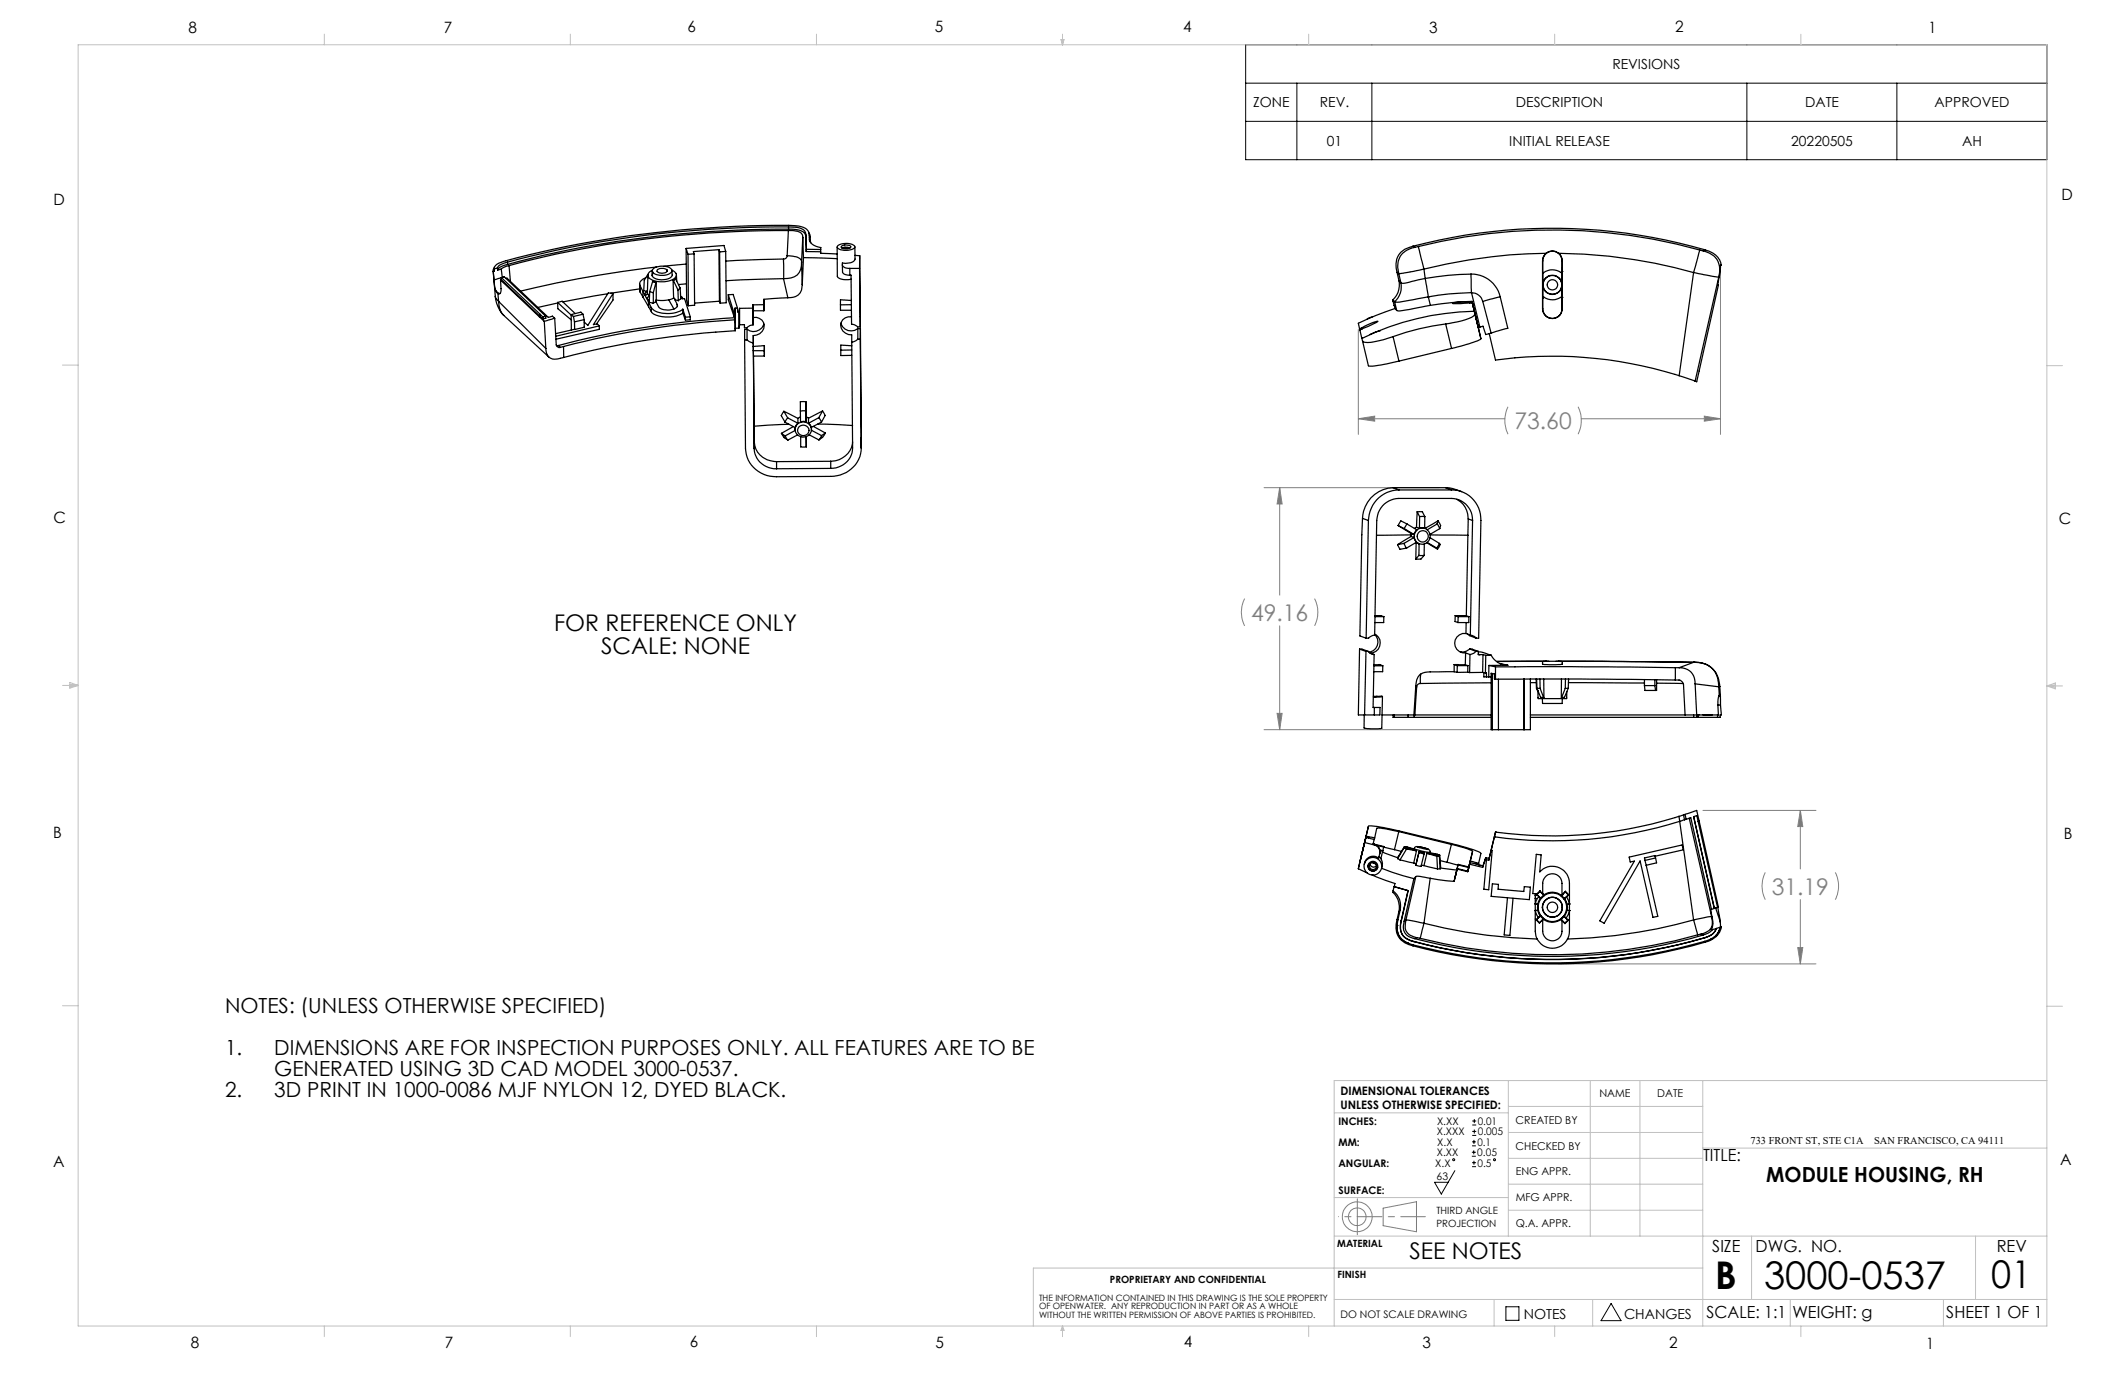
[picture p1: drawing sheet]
<svg xmlns="http://www.w3.org/2000/svg" width="432mm" height="279mm" viewBox="0 0 432 279" stroke-linecap="round" stroke-linejoin="round" font-family="sans-serif">
<g fill="none" stroke="#000" stroke-width=".2">
<path d="M253.1 9.1h162.8v23.4h-162.8zM253.1 16.9h162.8M263.5 16.9v15.6M278.8 16.9v15.6M355 16.9v15.6M385.4 16.9v15.6M253.1 24.7h162.8M295.6 237.9l-2.7 4.7-1.4-2.4h2.8M299.1 234.9h.8M299.1 234.1h.8M299.1 232.8h.8M299.1 232h.8"/>
<path d="M299.1 237.1h.8M299.1 236.3h.8M299.2 228.6h.8M299.2 227.8h.8M299.2 230.7h.8M299.2 229.9h.8M299.5 233.8v.8M299.5 231.6v.8M299.5 235.9v.8M299.6 227.4v.8M299.6 229.5v.8M306 265.5h2.6v2.8h-2.6z"/>
<path d="M327.4 264.9l2 3.5h-4.1z"/>
<circle cx="295.4" cy="235.7" r=".2"/>
<circle cx="303.7" cy="235.7" r=".2"/>
</g>
<g fill="none" stroke="#808080" stroke-width=".2">
<path d="M349.6 55.1v33.2M276 67v21.3M256.9 99.1h35.6M260 99.1v21.8M260 99.1l.5 3.3h-1zM276 85.1h29.8M276 85.1l3.3-.5v1zM306.4 82.7a6.4 6.4 0 0 0 0 5.5M320.7 82.7a6.4 6.4 0 0 1 0 5.5M321.3 85.1h28.3M346.3 84.6l3.3 .5-3.3 .5zM252.9 121.6a6.1 6.1 0 0 0 0 5.6"/>
<path d="M260 127.2v21.1M267.1 121.6a6.1 6.1 0 0 1 0 5.6M256.9 148.3h46.2M259.5 145h1l-.5 3.3zM346 164.7h23M358.7 177.3a6.1 6.1 0 0 0 0 5.5M365.8 164.7v11.9M365.8 164.7l.5 3.3h-1zM372.9 177.3a6.1 6.1 0 0 1 0 5.5M316.7 195.9h52.3M365.3 192.5h1l-.5 3.4zM365.8 182.8v13.1"/>
<path d="M281.1 245.5l6.7-1.3v6.1l-6.7-1.2z"/>
<circle cx="275.8" cy="247.3" r="1.8"/>
<circle cx="275.8" cy="247.3" r="3"/>
</g>
<path d="M275.8 247.2h13.8" fill="none" stroke="#808080" stroke-width=".2" stroke-dasharray="15.2 1.3 1.3 1.3" stroke-dashoffset="10.2"/>
<path d="M275.8 247.2v-3.6M275.8 247.2v3.7" fill="none" stroke="#808080" stroke-width=".2" stroke-dasharray="15.2 1.3 1.3 1.3"/>
<path d="M275.8 247.2h-3.8" fill="none" stroke="#808080" stroke-width=".2" stroke-dasharray="15.2 1.3 1.3 1.3" stroke-dashoffset="15.2"/>
<g fill="none" stroke="#c0c0c0" stroke-width=".2">
<path d="M15.9 9.1h400v260.4h-400zM65.9 6.9v2.2M115.9 6.9v2.2M165.9 6.9v2.2M215.6 8h.6l-.3 1.1zM215.7 8l.2 1.1M215.9 6.9v2.2M216 8l-.1 1.1M265.9 6.9v2.2M315.9 6.9v2.2M365.9 6.9v2.2M12.7 74.2h3.2"/>
<path d="M415.9 74.3h3.2M12.7 139.3h3.2M14.2 139.1l1.7 .2M14.2 138.7l1.7 .6-1.7 .5zM15.9 139.3l-1.7 .3M415.9 139.4h3.2M415.9 139.4l1.8-.6v1.2zM415.9 139.4l1.8 .3M417.7 139.2l-1.8 .2M12.7 204.4h3.2M306.5 219.6v31.6M323.1 219.6v31.6"/>
<path d="M333.2 219.6v31.6M346 219.6v49.9M415.9 204.5h3.2M415.9 219.6h-144.8v49.9M271.1 226.1h35.4M306.5 235.4h39.5M306.5 230.1h39.5M306.5 224.8h39.5M346 233.3h69.9M271.1 251.2h144.8M271.1 243.3h35.4M306.5 245.9h39.5"/>
<path d="M306.5 240.6h39.5M346 257.7h-136v11.8M355.9 251.2v12.9M401.4 251.2v12.9M65.9 269.5v2.1M115.9 269.5v2.1M165.9 269.5v2.1M215.9 269.5v2.1M215.9 269.5l.3 .8h-.6zM265.9 269.5v2.1M271.1 264.1h144.8M303.6 264.1v5.4"/>
<path d="M315.9 269.5v2.1M323.6 264.1v5.4M363.8 264.1v5.4M365.9 269.5v2.1M394.9 264.1v5.4"/>
</g>
<path d="M259.5 145h1l-.5 3.3zM260 99.1l.5 3.3h-1zM276 85.1l3.3-.5v1zM346.3 84.6l3.3 .5-3.3 .5zM365.8 164.7l.5 3.3h-1zM365.3 192.5h1l-.5 3.4z" fill="#808080"/>
<g fill="none" stroke="#000" stroke-width=".25">
<path d="M100.2 55.1l.2 1.7M100.2 55.1l.2 1.8M100.4 56.8l.2 3.5 .7 .9M100.4 56.9l.2 1.9M100.4 54.6v.5M100.4 54.5l-.2 .6M100.4 55.1h-.2M100.6 58.8l.6 .9M100.6 58.8l.4 .6 .6 .3M101.1 54.4l-.7 .2M101.1 54.4v.5M101.2 59.7l.1 1.5"/>
<path d="M101.7 56.9l.1 2.2-.2 .6h-.4M101.7 56.9l7.9 7.5M101.8 54.7l-.7 .2M101.8 54.7l.3 1.7M101.9 56.4l.5-.2 8.5 8M101.9 56.4l-1.5 .5M101.9 56.4l7.9 7.5M101.9 56.9l7.9 7.4M101.9 56.4v.5M101.9 56.9h-.2M102.8 56.6l.2-.1 8.4 8 .9-.3 .4 .5M103.1 53.3l-1.5 .5-.5 .6"/>
<path d="M103.1 53.3l.1 .4M103.2 53.7l-1 .3a1.54 1.54 0 0 0-1.1 .9M103.4 54l-.9 .3-.7 .4M103.4 54l.3 3.2M123.5 59.7l-9.1 1.6M124.6 59.7v1.3l-3.4 4.8M124.6 59.7l-1-.2-4.1 6.6-.8-.7M124.6 59.7l-4 6.3 .8-.2 .4 .4M130 57.7l.1 1.7M130 58.7l-5.9 .9M130.1 58.1l.5 1.1M130.1 58.1v1.3"/>
<path d="M130.1 59.4l.6 1M130.6 59.2l.1 1.2M130.6 59.2l.5 .8M131.1 60h.1M131.1 60l.3 .6M131.2 56.4a1.31 1.31 0 0 0-1.1 1.7M131.4 59.2h.2M131.4 59.2l-.3 .8M131.6 59.5l.2 .5M131.6 59.5l-.2 .3-.3 .2M131.7 55.9l-.1 3.6M131.7 55.7l-.8 1.2-.1 2.2 .6 .1"/>
<path d="M131.7 56.2v.2M132 59.3l-.1 2.1 .9 .2M132 59.3l.8 .2M132.5 54.9l-.7 .5-.1 .4v.4M132.5 55l.1 1.1M132.6 57.2l.8 .2M132.6 57.2l-.6 2.1M132.6 57.2l.7 .2M132.6 55.2v.9M132.8 59.5v2.1M132.8 54.6a3.2 3.2 0 0 1 3.7 .2 1.13 1.13 0 0 1-1.3 1.1 2.33 2.33 0 0 1-2.7-.8zM133.3 57.4l-.5 2.1"/>
<path d="M133.4 57.4v3.6M133.4 57.4h-.1M133.4 54.3l-2.4 .2a227.8 227.8 0 0 0-25.2 4.7M133.6 54.8a1.42 1.42 0 0 1 2 .2 1.31 1.31 0 0 1-2.1 0zM135.6 54.9v.2M136.5 54.9a.93 .93 0 0 1 .9 .6 .93 .93 0 0 1-.3 1.1 4.8 4.8 0 0 1-5.2-.2l-.2-.2M136.5 55l.1 .9a2.17 2.17 0 0 1-2.5 .9l-1-.2-.5-.5M136.8 57l.1 3.6M136.8 57h.1M136.8 57l1 1.9M137.3 56.7l-.5 .3M137.3 56.7l.9 1.9"/>
<path d="M137.4 55.8l.1 1.3M137.8 58.9v2.2M138.2 58.6l.1 2.1-.5 .4M138.2 58.6l-.4 .3M139.4 50.5l.1 10.6 .4 1M139.4 50.5l.4 1.2M139.4 50.5l7.7-.6 .4 1.2M139.5 53.7l-4.6 .4M139.5 57.7l-1.6 .1M139.8 51.7l.1 10.4M141 51.6l.1 10.4-1.2 .1M141 51.6l-1.2 .1"/>
<path d="M146.1 50.7l-5.2 .4 .1 .5M146.1 50.7l.1 .5M146.1 50.7l.1 10.5M146.2 51.2l.1 10.4M147.5 51.1l.1 10.4-1.3 .1M147.5 51.1l-1.3 .1M148 59.9v1l1.2 3.4M148 59.9l1.2 3.7M148 59.9l1-.1 .9 2.8M159.2 52.6v4M159.2 56.6l-11.7 .4M159.2 52.6l-11.7 .5"/>
<path d="M159.2 56.6l.9 3.9M159.9 52a.67 .67 0 0 1-.7 .6M159.9 52a3.9 3.9 0 0 1 2.7 .6l.3 .8M160.2 46.8a3.5 3.5 0 0 1 2.8 .9l.1 .5M160.2 46.8a215.4 215.4 0 0 0-56.8 7.2M160.2 46.8l-.3 5.2M160.2 46.6a215.6 215.6 0 0 0-57 7.1M160.2 46.6a3.8 3.8 0 0 1 3.3 .8l.2 .8M160.2 46.1h.8a2.52 2.52 0 0 1 2.7 1.2l.1 .5M160.2 46.1a216.2 216.2 0 0 0-57.1 7.2M160.2 46.1v.5M162.9 53.4a2.82 2.82 0 0 1-2.9 3.2h-.8"/>
<path d="M162.9 53.4l.1 4.5M163 57.9a2.45 2.45 0 0 1-2.9 2.6M163.1 48.2l.2 4.2M163.1 48.2l-.2 5.2M163.3 52.4l6.8 .2M163.3 52.4l-.3 5.5M163.7 48.2l.1 2.9M163.8 47.8l.1 2.9M163.8 47.8l-.1 .4M163.8 51.1l3 .1M163.9 50.7h2.9M163.9 50.7l-.1 .4"/>
<path d="M164.4 47.3l.2 .9M164.5 48.2h.1M164.6 48.2l.1 1.1M166.8 50.7v.8l3.3 .1M166.8 50.7v-.4a2.32 2.32 0 0 1-2.4-2.9 2.06 2.06 0 0 0-2.2-1.5 207.3 207.3 0 0 0-34.3 2 181 181 0 0 0-26.5 5.6l-.5 .2a.96 .96 0 0 0-.5 .9M170.1 50.2v6a2.09 2.09 0 0 0 2.2 .6l.7-.1M170.3 49.9a2.96 2.96 0 0 1 3.4 .2 1.4 1.4 0 0 1-1.5 .8 1.99 1.99 0 0 1-2.1-.7zM171 50.1a1.57 1.57 0 0 1 1.9 .1 1.45 1.45 0 0 1-2 0zM171.2 53.8a1.29 1.29 0 0 0 1.5 .7M171.2 53.8v1.4a1.27 1.27 0 0 0 1.5 .7M171.3 50.5l.4-.2 .8 .2M172.7 55.9h.2l.1 10 .6 .1 .7 .4h.5"/>
<path d="M172.7 54.5h2M172.7 54.5v1.4M172.7 50.4a2.16 2.16 0 0 0-1.6 0M173.7 50.2v2.4a1.36 1.36 0 0 1-1.6 .9l-.9-.1v.4M173.7 51.9l1 .1M174.7 54.5l.1 11.9M174.7 52v2.5M174.7 52l.1 14.4M283.9 55.4l.3 .2M283.9 55.4l.4 1.6M284.2 55.6l.5 1.8M284.3 57a4.2 4.2 0 0 1-1.3 3.9"/>
<path d="M284.3 57l.4 .4M284.7 57.4a4 4 0 0 1-1.3 3.9M287.1 50l.4 .2M287.1 50a111.9 111.9 0 0 1 59.4 .8M287.1 50a4 4 0 0 0-3.3 2.7l-.1 .9 .2 1.8M287.5 50.2a4 4 0 0 0-3.3 5.4M288.2 50.1l1.1 4.6M288.2 50.1a112.1 112.1 0 0 1 57.2 .7M288.2 50.1l-.7 .1M289.3 54.7l-5.1 .9M289.3 54.7l.3 1.9M289.6 56.6l-4.1 .9-.6 .1-.2-.2"/>
<path d="M289.6 56.6l.6 3.7M298.9 55.7a56.7 56.7 0 0 0-9.3 .9M298.9 55.7l.1 3.8M298.9 55.7a5.9 5.9 0 0 1 5.9 4.6M299 59.5h-.3a50.6 50.6 0 0 0-8.5 .8M299 59.5h.1M299 59.5a2.36 2.36 0 0 1 2.3 1.8M299 59.5l1.7 7M313.4 53v9.8M313.4 53h.1M313.5 53a1.96 1.96 0 0 1 1.9-2 1.96 1.96 0 0 1 2 2M313.5 53v2.3l.1 .2a2.95 2.95 0 0 1 3.6-.1l.2-.2"/>
<path d="M313.5 57.9a1.94 1.94 0 0 1 2-2 1.94 1.94 0 0 1 1.9 2M313.5 57.9a1.94 1.94 0 0 0 2 1.9 1.94 1.94 0 0 0 1.9-1.9M313.5 55.4v5.2M313.5 57.9h.1M313.5 57.9a1.91 1.91 0 0 1 2-1.9 1.91 1.91 0 0 1 1.9 1.9M313.5 57.9a1.91 1.91 0 0 0 2 1.9 1.91 1.91 0 0 0 1.9-1.9M314.2 51.5l.9-.5a2.04 2.04 0 0 1 1.6 .5M314.2 51.5a108.4 108.4 0 0 0-24.9 3.2M314.2 51.5a1.87 1.87 0 0 0-.8 1.5M316.7 51.5a105.6 105.6 0 0 1 27.4 3.9M316.7 51.5a2.04 2.04 0 0 1 .8 1.5M317.4 57.9h.1"/>
<path d="M317.4 55.2h.1M317.4 53h.1M317.4 53v9.8M317.5 53l-.1 9.8M344.1 55.4l5.2 .9M344.1 55.4l-2.9 20.9M345.4 50.8l-1.3 4.6M345.4 50.8l.7 .2M346.1 51a3.9 3.9 0 0 1 3.2 5.3M346.5 50.8l-.4 .2M346.5 50.8a3.9 3.9 0 0 1 3.3 3.1l-.2-.1-.2 2.4M349.3 56.3l-4.8 21.1"/>
<path d="M349.4 56.2l-.3 1.6 .1 .1-4.4 19.7-.3-.2M349.4 56.2l-.1 .1M100.6 60.2a6.6 6.6 0 0 0 1.8 3.9M101.3 61.2a4.4 4.4 0 0 0 1.1 2.9M101.3 61.2l9.6 9.6M102.4 64.1l9.1 8.5M109.6 64.4l1 .9M109.8 64.3l-.2 .1M109.8 64.3l.5 .5M109.8 63.9l.5 .5M109.8 63.9v.4M110.3 64.4v.4"/>
<path d="M110.6 65.3l.3 5.5M110.9 64.2v.5l-.6 .1M110.9 64.2l-.6 .2M110.9 70.8a1.97 1.97 0 0 0 .8 1.9 1.97 1.97 0 0 0 2.1 .1l.7-.2M112.7 64.7l-2.1 .6M112.7 64.7l.3 5.3a.64 .64 0 0 0 .8 .6M113.1 70.2h.4M113.3 61.5v1.2l2.8 2.3M113.3 61.5l2.8 2.5M113.3 61.5l.9-.3 2.7 2.5M113.3 61.6l-4 .9M113.5 70.2l.3 .4"/>
<path d="M114.5 70.4l-.7 .2M114.5 70.4v2.2M116.1 63.9v3.2M116.1 63.9l.4 .4M116.5 64.3l.2 1.1M116.7 65.4l.1 1.6M116.8 67l-3.9 .8M118.5 63.9l-2 .4M118.5 63.9l.2 1M118.5 63.9l-.5-.5-1.9 .5M118.7 64.9v1.6l-1.9 .5M118.7 64.9l-2 .5"/>
<path d="M121.8 66.2v.7l-8.8 2M121.8 66.2l-8.9 2.1M130.7 60.4l1.1 1.9M131.4 60.6h.1M131.4 60.6l.6 .4M131.4 60.6l.9 1.9M131.8 61.3v1M131.8 60l.2 .1M131.8 60v.3l-.4 .3M131.8 62.3l.6 1.1M132.3 62.5a4.1 4.1 0 0 0 3.7 1.2l1.4-.2 1.3-.7M132.3 62.5l.1 .9"/>
<path d="M132.4 63.4a3.7 3.7 0 0 0 2.9 1 5.3 5.3 0 0 0 3.4-.8M133.3 61.3l.5 1a2.82 2.82 0 0 0 3.9-.1l-.1-.3M133.3 61.3l-.5 .3M133.4 61l-.1 .3M135.9 60.9l1 1.9M136.9 60.6a5.9 5.9 0 0 1-3.5 .4M136.9 60.6h.2v.3M137.1 60.9l.5 1M137.1 60.9l.7 .2M137.6 61.9v.4M138.3 60.1l.2 .5M138.4 60.3h.1"/>
<path d="M138.5 60.6h.1M138.5 60.6l.1 .1h.5l1.2 3.7M138.7 62.8v.8M138.7 63.6l.6 1.5M138.7 62.8l.6 1.7M139.3 64.5v.6M140.3 64.4v.6l-1 .1M140.3 64.4l-1 .1M146.2 61.2l-5.1 .4M146.2 61.2l.1 .4M149.2 63.6v.7M149.4 62.6v1"/>
<path d="M149.4 63.6v.6M149.4 62.6v4.6M149.4 63.6h-.2M149.4 62.6h.5M149.4 67.2v-2.2a182.2 182.2 0 0 0-34.9 5.4M149.4 64.2v1.2v-.8a182.9 182.9 0 0 0-35.9 5.6M149.4 67.2a177.2 177.2 0 0 0-34.9 5.4M149.4 64.2l-.2 .1M149.9 62.6v.8h.2M150.1 63.4v3.3M150.1 66.7h-.7M150.3 66h1v.6h.5l.5-.4 .7-.2"/>
<path d="M150.3 62.7l2.7-.1v3.4M150.3 62.7l-.2 .7M150.3 66l-.2 .7M150.3 62.7v3.3M151.3 69.1h.5M151.8 69.1l.6 .4 .7 .1 .1 21.6M151.8 66.9l-.5 .1v2.1M151.8 66.9v2.2M153 64.5a1.82 1.82 0 0 1 2.3 1.4 1.82 1.82 0 0 1-1.6 2.2l-.6 .1v3.1M153 63.1v2.9M153.1 71.3v1.1M153.1 71.3h2.2"/>
<path d="M153.1 72.4l.1 14.2M153.1 72.4h2.2M155.2 65.8a2.16 2.16 0 0 1-3.4 1.1M155.2 60.8v2.3M155.2 61.9h-2.2v1.2h2.2M155.3 71.3v1.1M155.3 70.2l-2.2 .2M155.3 70.2v2.2M155.3 70.2v1.1M160.1 60.5l-4.9 .3M170.9 65.7a2.11 2.11 0 0 0 3.4 1M173 61.1l-2.2-.2v2.1h2.2"/>
<path d="M173 61.9h-2.2M173 64.4a1.83 1.83 0 0 0-2.2 1.4 1.83 1.83 0 0 0 1.6 2.2l.7 .1v1.4M173.1 69.5l.1 21.5a4.3 4.3 0 0 1-4.4 4.2M173.1 71.1l-2.2 .1M173.1 70.3l-2.2-.2v2.1h2.2M174.3 68.9l-.6 .4-.6 .2M174.3 66.7l.5 .1M174.3 68.9h.5M174.3 66.7v2.2M174.8 68.9l.2 22.1a6 6 0 0 1-6.2 5.8l-11 .1a6.1 6.1 0 0 1-6.3-5.7l-.2-22.1M174.8 66.8l.2 24.3M174.8 66.8v2.1"/>
<path d="M276.3 66.8v.3M276.3 67.1l.4 1.7M276.7 68.8l.2 .5M276.8 66.6l2.2-1.1 1-.2-3.2 1.5M276.8 66.6l-.5 .2M276.8 66.6v.2M276.8 66.8l-.5 .3M276.9 69.3l1.2 5 1.2 .1 5-1M278.8 64.4l-1 .5M280.5 67.2l-2.2 .8M283 60.9l.4 .4M283 60.9l.5 1.8"/>
<path d="M283.1 68.4a13 13 0 0 1-6 1.1l-.2-.2M283.1 68.4l1.2 5M283.4 61.3h.1M283.4 61.3l.4 1.8M283.5 62.7l-3.8 1.4-3.7 1.6 .3 1.1M283.5 62.7l.3 .4M290.2 60.3h.1M290.2 60.3l-2 .4a15.3 15.3 0 0 1-4.8 .6M290.2 60.3l.5 1.8M290.7 62.1l-2.7 .4a10 10 0 0 1-4.2 .6M293.8 65.8a49.9 49.9 0 0 0-10.7 2.6M293.8 65.8l1.2 5"/>
<path d="M295 70.8l-10.7 2.6M298.6 61.3a10 10 0 0 0-3.5 .3l1.7 .1 1.9-.1M298.6 61.3h.5M298.6 61.3l.1 .3M298.7 61.6l.5-.1 .4 1.8M299.1 61.2l-4.1 .3-4.3 .6M299.1 61.2l1.8 7.6M299.1 61.2v.1M299.1 61.3l1.3 5.3M299.6 63.3a55.2 55.2 0 0 0-22.9 5.5M299.6 63.3l.1 .4M299.7 63.7a1.37 1.37 0 0 1-1.2 1l-2.3 .7-2.4 .4"/>
<path d="M299.7 63.7l1.2 5.1M300.4 66.5v.1M300.7 66.5h-.3M300.7 66.5l.6-.2 .6 1.7 1.1-.3M300.9 68.8l-.7 .5-1.7 .5-3.5 1M301.3 61.3l1.7 6.4M302.6 67.8l1.3 5.4a86.1 86.1 0 0 1 37.3 3.1M304.8 60.3l-3.5 1M304.8 60.3l1.6 6.4-3.4 1M313.4 62.8a1.99 1.99 0 0 0 2 1.9 1.99 1.99 0 0 0 2-1.9M313.4 62.8h.1M313.5 62.8a1.96 1.96 0 0 0 1.9 1.9 1.96 1.96 0 0 0 2-1.9"/>
<path d="M313.5 60.6v2.2M317.4 60.4h.1M317.4 60.4l-.1-.1a3.1 3.1 0 0 1-3.6 .1l-.2 .2M317.4 62.8h.1M341.2 76.3l3.3 1.1M153.2 91.2a4.3 4.3 0 0 0 4.6 4.1M153.2 86.6v3.1M153.2 89.7a4.3 4.3 0 0 0 4.6 4.1M153.2 89.7v1.5M157.8 93.8v1.5M158.8 88.1l.5 .8 .8 .5M158.8 88.1l.7 .5"/>
<path d="M159.3 83.6l2.8 1.4M159.3 83.6l-.5 .9 .7 1.3M159.3 83.6l.8 1.3M159.5 88.6l.6 .8M159.5 85.8l2.1 1.1M160.1 84.9l-.6 .9M160.1 84.9l2 1.1M160.3 86.2l-7.1 .4M161.2 86.7l-2.4 1.4M161.6 86.9a1.64 1.64 0 0 0 1.7 1.9 1.64 1.64 0 0 0 1.4-2.2 1.69 1.69 0 0 0-1.8-.8 1.69 1.69 0 0 0-1.3 1.4M161.6 87.5l-2.1 1.1M162.1 88.4l-2 1"/>
<path d="M162.1 86l-.3 .4-.2 .5M162.1 85v1M162.3 86.7a1.11 1.11 0 0 1 2 .3 1.11 1.11 0 0 1-1.2 1.5 1.06 1.06 0 0 1-.9-.6 1.06 1.06 0 0 1 .1-1.2zM162.6 81.6h1.2v4.1l-.4-.1-.7 .1zM162.6 83.5h1.2M162.7 84.7l-.6 .3M162.7 88.7v2.1h1.1M163.8 84.7l.5 .3M163.8 88.7v2.1zM164.3 85v1M164.4 88.3l2 1.1M164.9 87.4l2 1.1"/>
<path d="M164.9 86.9v.4M165.3 86.6l2.4 1.4M166.2 86.2l7 .3M166.4 84.9l.5 .9M166.4 84.9l-2.1 1.1M166.9 85.8l-2 1.1-.2-.5-.4-.4M166.9 88.5l-.5 .9M167.1 83.5l.6 .9-.8 1.4M167.1 83.5l-2.8 1.5M167.1 83.5l-.7 1.4M167.7 88l-.6 .9-.7 .5M167.7 88l-.8 .5"/>
<path d="M168.8 95.2l-11 .1M168.8 93.7l-11 .1M168.8 93.7v1.5M173.2 89.8a4.3 4.3 0 0 1-4.4 3.9M283.1 99.1a6.4 6.4 0 0 0-6.2 6.2M283.1 99.1h10.7M283.1 99.1l1.2 .5M284.3 99.6a6.3 6.3 0 0 0-6.2 6.2M284.3 99.6h10.7M293.8 99.1a8.1 8.1 0 0 1 3.2 .8M293.8 99.1l1.2 .5M295 99.6a6 6 0 0 1 5.9 6.2l-.4 23.9h-.5"/>
<path d="M276.9 105.3l-.6 23.9 1.3 .5M276.9 105.3l1.2 .5M278.1 105.8l-.5 23.9M284 110.7l.5 .9 1.3-.2M284.1 106.8l2.6 1.6M284.1 106.8l1.3 .6M285.3 110.4l.5 1M285.3 110.4l-1.3 .3M285.4 107.4l1.9 1.2M285.9 106.5l-1.2-.7-.6 1M285.9 106.5l-.5 .9M285.9 106.5l2 1.2-.6 .9"/>
<path d="M286.7 108.7l-7 .1M286.7 108.7v.3M286.7 108.4v.3M286.7 109l-2.7 1.7M286.7 108.4l.6 .2M286.7 109l.6 .2M287.3 109.2l.5 1-2 1.2M287.3 109.2l-2 1.2M287.8 107.1l-.4 .3M287.8 107.1l.6 .3M288 104h1l.5 1M288 104l-.2 3.1"/>
<path d="M288 104l.5 1M288.3 112.9h1.1M288.3 112.9l-.6 .7M288.4 110.5h.1M288.4 110.5l-.6-.3-.1 3.4M288.4 110.5l-.1 2.4M288.4 107.4h1.1M288.5 105h1M288.5 105l-.1 2.4M289.4 112.9l-.7 .7h-1M289.4 110.5v2.4M289.5 107.4h.1"/>
<path d="M289.5 105v2.4M289.6 107.4a1.66 1.66 0 0 1 .9 2.1 1.66 1.66 0 0 1-2.1 1M289.6 107.4a1.67 1.67 0 0 0-2.1 1 1.67 1.67 0 0 0 .9 2.1M289.9 110.3l2.2 1.3M290 110.2l2 1.2M290.6 108.7l7.7 .1M290.6 109.3l1.9 1.1M292 111.4l.1 .2M292 106.5l.6 .9M292 106.5l-2 1.2M292.2 105.8l.5 1-.1 .6M292.2 105.8l-2.7 1.6"/>
<path d="M292.2 105.8l-.2 .7M292.5 110.4l.2 .2-.6 1M292.5 110.4l-.5 1M292.6 107.4l-2 1.2M296 101.5a4.4 4.4 0 0 1 2.3 3.9M298.3 108.8l-.3 16.3M298.3 105.4v3.4M298.3 105.4l.9 .4M299.2 105.8a4.4 4.4 0 0 0-4.3-4.5h-10.7a4.6 4.6 0 0 0-4.4 4.5l-.5 23.2-.6 .3-.6 .4h-.5M299.2 105.8l-.4 23.2M276.3 131.9h.5l1.2 .5M276.3 131.9l-.3 13.4h3.3"/>
<path d="M276.3 131.9l1.3 .5M277.6 132.4l-.3 12.9M277.6 132.4h.4M278 132.4l.6 .4 .6 .2M278.4 132.7l.8 .3M279.2 135.1l1.2-.1 .6 .3M279.2 135.3h1.8M279.2 133l-.2 10.8h.3M279.3 128.9a2.01 2.01 0 0 1 1.1 2.2 2.01 2.01 0 0 1-2 1.6M279.3 129a2.04 2.04 0 0 1 .6 2.1 2.04 2.04 0 0 1-1.7 1.4M279.4 125.1h1.2l.6 .2M279.4 125.3h1.8"/>
<path d="M281 135.3v1.2h-1.8M281.2 125.3v1.2h-1.8M287.7 139.6h.2M287.9 139.6l-.4 5.7M288.6 138.9a.72 .72 0 0 0-.7 .7M288.7 137l-.1 1.9M295.5 135l2.2 .1M295.5 136.5h-3.3a6.1 6.1 0 0 0-3.7 .6 3.3 3.3 0 0 0-.8 2.2l-.4 6M295.5 135v1.5M295.5 135l.6 .3M295.5 136.5l.6 .1M295.7 125.1h2.3"/>
<path d="M295.7 125.1v1.2l.6 .2M295.7 125.1l.6 .2M296.1 135.3h2.2M296.1 135.3v1.3M296.3 125.3h2.2M296.3 125.3v1.2M297.7 135.1l.6 .2M297.8 132.7l-.1 2.4M297.8 132.7l.9 .3M297.9 128.7a1.99 1.99 0 0 0-2.3 2 1.99 1.99 0 0 0 2.2 2M297.9 128.7l.9 .3M297.9 126.5v2.2"/>
<path d="M298 125.1l.5 .2M298.2 128.8l.5 .4 1.3 .5M298.2 136.6l.4 .1M298.2 136.6h-2.1M298.3 135.3l-.1 1.3M298.5 125.3v1.2h-2.2M298.6 131.9a2.04 2.04 0 0 1-1.9 .5M298.6 131.9l1.8 .5M298.6 131.9l1.3 .5M298.7 133l-.1 3.7M298.8 129l.8 .3 .4 .4M299.9 132.4l-.4 .3-.8 .3"/>
<path d="M299.9 132.4h.5M300.4 132.4l.9 .2 1.7 .5M300.4 132.4v.6h.3M300.4 132.9l.3 .1M301.3 136.6l.5 .1M301.3 136.6l-2.7 .1M301.3 133l.6 .2M301.3 133v3.6M301.3 133h-.6M301.5 136.7v.8h1.7M301.8 136.7h.2v.8M301.9 133.2l-.1 3.5"/>
<path d="M302.5 135.2l1.4 .3M302.5 135.2v2.3M303 133.1a3.7 3.7 0 0 0 3.4 2.1M303 138.7l-14.4 .2M303 133.1l-1.1 .1M303.2 136.9v11.4M303.9 135.5h15.7l20.8 .2M303.9 138h17.2l19.3 .2M303.9 135.5v2.5M304.5 138v10.3M304.8 134.8l1.6 .4M306.4 135.2h-3.9"/>
<path d="M309.6 138v10.3M309.7 138v10.3M311 138.7h1.2M311 138v10.3h-8v-11.5l.7 .1v1.1h.2M312.1 138l.1 1.9 .3 .6M312.2 138l.1 1.9M312.3 139.9h.6M312.9 138v1.9M312.9 139.9l.8 1.8M313.7 138v3.7h-.6l-.8-1.8M314.2 134.4h-.8v.6l1.4 .1 2.6-.1 .1-.6h-.8M314.2 134.4h2.5"/>
<path d="M314.2 134.4h-10.1M314.7 134.4h-10.6M316.2 134.4l28 .2M316.7 134.4l27.4 .2M317.3 138v3.7h.6l.8-1.8M318.1 139.9h.6M318.1 139.9l-.8 1.8M318.1 138v1.9M318.7 138.7l15.5 .1M318.7 138v1.9M334.2 139.3h2.1M334.2 138.1v1.2"/>
<path d="M336.3 139.3l.1 1M336.3 138.1v1.2M336.6 138.8l5.5 .1M336.6 138.1v2.2h-2.3l-.1-1M340.4 138.2a1.28 1.28 0 0 1 1.6 .7l.4 6.4M340.4 135.7v2.5M340.4 135.7h.8M341.2 135.7a2.99 2.99 0 0 1 3.3 3.3M344.1 134.6a4.8 4.8 0 0 1 5.4 4.9M344.1 134.6a4.4 4.4 0 0 1 5.1 4.5l.1 .5M344.1 134.6l-2.9 1.1M344.5 139l.3 6.3"/>
<path d="M344.5 139l4.8 .6M349.3 139.6l.1 1.7M349.5 139.5l-.2 .1M349.5 139.5l.1 2.2M279.1 141.5h.7M279.3 143.8h1.1v1.5h-1.1M279.3 143.8v1.5M279.8 141.5h1.1l-1.8 .1M279.8 141.5l-.7 .1M280.8 145.3h6.5M280.9 141.5l-.1 6.5-2.3 .1-1.3-.2v-2.6M283.1 145.3v.5h.2"/>
<path d="M283.3 145.3v.5M286.1 145.3v.5h-2.8M286.1 145.8h1.2M287.3 145.8h15.7M287.3 145.3h.2M287.3 145.3v.5M287.5 145.3h15.5M311 145.3h31.4M311 145.8h33.2M312.5 140.3l.1 1.7h5.7l.1-1.5M313.4 142v.9h4l.1-.9M342.4 145.3h2.4"/>
<path d="M344.1 145.3l.1 .5M344.2 145.8h.6M344.8 145.8h4.2M344.8 145.3v.5M345.1 145.3v.5M346 145.3h1.9M349 145.3v.5M349.1 143.3l.1 2h-4.4M349.1 143.3h.5M349.4 141.3l-.3 .8v1.2M349.4 141.3h.1l.1 .2M349.4 141.3l.2 .2"/>
<path d="M349.6 141.5v1.8M349.6 143.3l.2 2h-.3v.5h-.5M276 176.5l1.8 .9M277.6 170.1l-.3 1.1 2 .5M277.6 170.1l-1.6 6.4M277.6 170.1l.4 .2M277.6 169.9l-1.3 5.3 .6-2.2M277.6 169.9l.5 .1M278 175.8a1.01 1.01 0 0 0 .8 1.2 1.01 1.01 0 0 0 1.2-.8M278 170.3l1.2 .3M278.1 167.9a12.1 12.1 0 0 1 4.9 .7l12 2.8 4 1.1a3.5 3.5 0 0 1 1.9 .9l-.4 2M278.1 167.9l-2.1 8.6"/>
<path d="M278.1 167.9l-.5 2M278.1 170l1.2 .3M278.1 170l-.1 .3M278.4 175.6a.72 .72 0 0 0 .5 .6 .72 .72 0 0 0 .8-.3M278.8 177.8l4.7 1.7-.2 .7M278.8 175.3l.8 .3M279 171.5l.3 .1M279 171.5l2.2 .5v.1M279.2 170.6l-.2 .9M279.3 171.7a1.49 1.49 0 0 1 1.1 1.8M279.3 171.6a1.49 1.49 0 0 1 1.1 1.9M279.3 171.6v.1"/>
<path d="M279.3 170.3l-.1 .3M279.8 171.8l1.4 .3M280.2 174.1a2.04 2.04 0 0 1 .5 2.3l2.2 .8 4.4 1.3M280.4 173.5l-.3 .9a1.81 1.81 0 0 0-2.9 1.2M280.4 172.7l.6 .2M280.4 172.8l.6 .2M280.9 173.1l3.2 1.2M281 173l-.4 1.5M281 172.9v.1M281.2 172.2l2.2 .4M281.2 172.1l-.2 .8M283.4 172.6l1.4 .4"/>
<path d="M284.2 169l-2.9-.6-1.5-.1-.5 2M284.2 169l10.7 2.6M284.2 169l-.8 3.6M284.5 174.7l2.8 .7M285.3 172.3l-1.3 2.2 .5 .2M285.3 172.3l.5 .2M285.3 172.3l2 .4M285.4 172l1.9 .5M285.4 172l-1.2 2.2M285.4 172l1.9 .6M285.8 172.5l-1.3 2.2M285.8 172.5l2 .4"/>
<path d="M287.3 175.4l.5 .1M287.3 178.5l-2 8.7M287.3 172.7l.5 .2M287.4 172.4a1.01 1.01 0 0 1 1.4-.2l1.2 .3a.67 .67 0 0 1 .6 .7M287.4 172.4l1.3 .5 1.9 .3M287.4 172.4l-.1 .3M287.7 178.1a6.6 6.6 0 0 1 2.9 .4M287.7 178.1l-2 8.9M287.7 178.1l-.4 .4M287.8 175.5l-.1 .3M287.8 172.9l-.5 2.5M288 172l2.2 .6z"/>
<path d="M288.3 173.2l1.1 .3M288.3 173.2l-.6 2.6M288.4 173l1 .3v.2M288.4 173l-.6 2.5M288.4 173l-.1 .2M288.8 175.8l.5 .1M289.3 175.9l2.8 .7M289.4 173.5l-.7 2.6-1-.3M289.9 173.4l.6 .1M289.9 173.4l-.6 2.5M289.9 173.4l2.1 .6M290.5 173.5l2 .5"/>
<path d="M290.5 173.4l2.1 .4M290.6 173.3l2 .5M290.6 173.2l-.1 .3M290.6 178.5l4.9 .6M290.6 178.5l-1.3 9.1M292 174h.5M292 174l.1 2.6M292.5 174l.2 2.6h-.6M292.6 173.8l.1 2.4h-.1M292.6 174.9l1.4 .3M292.7 176.4l3.3 .4M294 175.2l2.3 .6"/>
<path d="M294.9 171.6l3.3 .9 1 .5M294.9 171.6l-.9 3.6M295.7 178.2v.1M296.1 176.5l-.6 2.6M296.1 176.5v.1l2.1 .5M296.1 176.5l2.2 .5M296.3 175.6l-.8 3.5M296.3 175.6l2.2 .6-.1 .1-2.1-.5M296.3 175.6v.2M298.3 177l-.1 .1M298.6 175.6l-.4 1.5M298.6 175.6l2.7 .6"/>
<path d="M298.7 175.3l1.2 .2M298.7 175.3l-.4 1.7M298.7 175.3l-.1 .3M298.8 174.9l1.2 .4M299.2 173l-.9 4M299.2 173l-.8 3.2M299.9 175.5l.5 .1M300 175.3l-.1 .2M300 175.3l.5 .1M300.4 175.6l.9 .3M300.5 175.4l-.1 .2M301.3 175.9v.3"/>
<path d="M301.8 174.6l.2 .1M301.8 174.6l-.5 1.6M301.9 174.3l.7 .1M301.9 174.3l-.1 .3M301.9 174.3l-.6 1.6M302 174.7l.5 .1M303 172.8h.1M303 172.8l-.5 2M303 172.8h.2l-.7 8-1-.1 .5-6M303.2 179.6l1.3 .1-.1 1 5.2 .5 .1-1 1.3 .1-.2 2.5-7.8-.7zM303.7 170h.1M303.9 169.1h.1"/>
<path d="M303.9 169.1l-.2 .9M303.9 169.1l-1.4 5.7M334.3 174.8l.2 1M336.3 174l5.8-1.3-.3-1-10.8 2.5 .3 1 .8-.2-7 12.1 .9 .5 7.3-12.7 2.6 11.5 1-.2-2.4-10.4M336.4 174.3l-2.1 .5M336.4 174.3l.2 1-2.1 .5M336.4 174.3l-.1-.5-2.1 .5 .1 .5M341.2 165.9a85.2 85.2 0 0 1-37.3 3.2M341.2 165.9l2.9 21M342.1 165.6l-.9 .3M342.1 165.6l.2 1M342.3 166.6a87 87 0 0 1-38.6 3.4"/>
<path d="M342.4 165.5l2.4-.8 .5 2.1M342.4 165.5l.2 1M342.4 165.5l-.3 .1M342.6 166.5l1-.3 4.2 18.6M342.6 166.5l-.3 .1M343.3 166.3l4.5 20M344.2 165.9l.6-.2 .3 1.2M344.2 165.9l4.1 18.7M344.2 165.9l4.2 18.7M345.1 166.9l3.9 17.5M345.3 166.8l-.2 .1M345.3 166.8l3.9 17.5-.2 .1"/>
<path d="M283.1 181a3.8 3.8 0 0 1 1.4 3.9l-.4 2M283.3 180.2l2.8 .8M283.3 180.2l-.3 1.1a4 4 0 0 1 1.3 3.9l-.4 1.7M283.3 180.2h.1M283.9 188.1h.1M283.9 188.1a3.3 3.3 0 0 0 2.1 3.5M283.9 186.9a3.9 3.9 0 0 0 3.2 5.3M283.9 186.9h.2M284.1 186.9a3.7 3.7 0 0 0 1.8 4.7l1.3 .4M284.7 187a3.1 3.1 0 0 0 2.6 4.3M284.7 187l.1 .1M284.8 187.1a3 3 0 0 0 2.5 4.2"/>
<path d="M285.3 187.2a2.52 2.52 0 0 0 2.2 3.5M285.7 187a2.39 2.39 0 0 0 1 3.1l1.2 .4M285.7 187l3.6 .6M285.7 187l-.4 .2M286 191.6h.1M286.1 181l-1.4 6M286.1 181h.1M286.1 181l-1.3 6.1M287.2 192l-.1 .2M287.3 191.3h.1M287.9 190.5l-.4 .2M287.9 190.5l.7 .2"/>
<path d="M289.3 187.6l-.7 3.1M289.3 187.6a104.3 104.3 0 0 0 23.1 3.2M306.3 182.4l-.7 7.6 1.2 .1 .6-7.6M312 183.7v1.3M312 185l.6 1.4M312 185h.1M312 183.7h.1M312 185v4.2a3.5 3.5 0 0 0 3.4 3.5 3.5 3.5 0 0 0 3.5-3.5v-4.2M312 183.7v-2.1h-.5l.7-8 1 .1-.3 3.5a3.5 3.5 0 0 1 3.8-.9 3.5 3.5 0 0 1 2.2 3.2v4.2M312 182.6h.1M312 182h.1M312 183.7l.5 .1"/>
<path d="M312.1 186.9l.7 .7M312.2 186.9l.6 .6M312.2 186.9h-.1M312.2 181.7l.5 .5M312.2 181.7l.1 .1M312.3 181.8l.8 .7M312.5 184.9l.4 1.2M312.5 183.8v1.1M312.5 184.9l-.5 .1M312.5 184.4h.1M312.6 184.4a2.89 2.89 0 0 1 2.9-2.9 2.89 2.89 0 0 1 2.8 2.9M312.6 184.4a2.89 2.89 0 0 0 2.9 2.9 2.89 2.89 0 0 0 2.8-2.9"/>
<path d="M312.6 186.4l-.5 .5M312.7 182.2l.3 .3M312.7 182.2l-.6 .9-.1 .6M312.8 187.5v.1M312.9 181v.1M312.9 181l.6 .6M312.9 181l-.7 .7M312.9 186.1l-.3 .3M312.9 181.1l-.6 .7M312.9 181.1l.8 .8M313 182.5l-.5 1.3M313 182.5l.2 .1"/>
<path d="M313 186.2l-.8 .7M313 186.2l.6 .5M313.1 182.5l.1 .1M313.1 186.1l.6 .6M313.1 186.1h-.2M313.1 186.1l-.1 .1M313.4 184.4a2.03 2.03 0 0 0 2 2 2.03 2.03 0 0 0 2.1-2M313.4 184.4a2.03 2.03 0 0 1 2-2.1 2.03 2.03 0 0 1 2.1 2.1M313.4 184.4h.1M313.4 184.4a1.99 1.99 0 0 1 2-2.1 1.99 1.99 0 0 1 2 2.1M313.4 184.4a1.99 1.99 0 0 0 2 1.9 1.99 1.99 0 0 0 2-1.9M313.5 181.6v-2.1a1.96 1.96 0 0 1 1.9-2 1.96 1.96 0 0 1 2 2v2.3"/>
<path d="M313.5 186.9l-.7 .7M313.5 181.6l.2 .3M313.6 186.7l-.8 .8M313.6 186.8a3.1 3.1 0 0 0 3.6 .1M313.6 186.8l-.1 .1M313.7 186.7l-.1 .1M313.7 186.7h-.1M313.7 181.9l-.6 .6M313.7 181.9v.1M313.7 181.9a3 3 0 0 1 3.6 0M313.7 182l-.5 .6M317.1 186.7l.1 .2"/>
<path d="M317.1 186.7l.2 .1M317.2 186.9l.2 .1v2.2a1.96 1.96 0 0 1-2 2 1.96 1.96 0 0 1-1.9-2v-2.3M317.3 182.1l.5 .5h.1M317.3 186.8l.7 .8M317.3 181.9v.2M317.3 182l.6 .6M317.3 182v.1M317.4 181.8h.1M317.4 187.1l.6 .6M317.4 184.4h.1M317.7 186.2l-.6 .5M317.7 186.2h.2"/>
<path d="M317.7 186.2h.1M317.8 186.2l.8 .8M317.8 186.2l-.5 .6M317.9 186.2l.3 .3M317.9 182.6l.5 1.2M318 187.6v.1M318.1 181.2l-.8 .8M318.1 181.2l.6 .7M318.1 181.1l-.8 .8M318.1 181.1v.1M318.1 181.1l.7 .7M318.2 186.5l.5 .5"/>
<path d="M318.3 182.3l-.4 .3M318.3 182.3l.6 1.4M318.3 184.4h.1M318.4 183.8v1.1M318.4 184.9l-.5 1.3M318.4 184.9l.5 .1M318.6 187l-.6 .6M318.6 187h.1M318.7 181.9l-.8 .7M318.7 187l-.7 .7M318.8 181.8l-.1 .1M318.8 181.8l-.5 .5"/>
<path d="M318.9 183.7v1.3M318.9 183.7h.1M318.9 185h.1M318.9 185l-.2 .8-.5 .7M318.9 183.7l-.5 .1M344.1 186.9l.8 3.1M344.1 186.9a107.5 107.5 0 0 1-25.6 3.9M344.9 190a110 110 0 0 1-56.3 .7M345.7 189.8l.3 .2M345.7 189.8l-.8 .2M346 190a109.9 109.9 0 0 1-58.5 .7M346.2 190.6a110.2 110.2 0 0 1-58.9 .7"/>
<path d="M346.2 190.6a110.7 110.7 0 0 1-58.9 .7M346.2 190.6h.1M346.4 191.3a111.7 111.7 0 0 1-59.2 .7M346.4 191.3l.1 .2M346.5 191.5a111 111 0 0 1-59.4 .7M347.7 190.8h.1M347.8 184.8l-.1 .3 .2 1.2M347.8 186.3l.1 1.4a2.35 2.35 0 0 1-2.2 2.1M347.8 186.3l-3.7 .6M347.8 186.3h.1M347.9 186.3a3.4 3.4 0 0 1-.2 2.7l.2-.1M347.9 188.9a3.3 3.3 0 0 1-1.9 1.1"/>
<path d="M348.3 184.6l-.5 .2M348.4 184.6h-.1M348.6 184.5l-.2 .1M348.6 184.5l1 2.9M348.7 190.1h.1M348.8 188.7a3.2 3.2 0 0 1-2.6 1.9M348.8 188.7h.1M348.8 188.7l-.9 .2M348.8 188.7a3.1 3.1 0 0 1-2.6 1.9M349 184.4l-.4 .1M349.1 184.4l.5 3M349.5 188.7h.1"/>
<path d="M349.5 188.7l-.8 1.4M349.5 188.4l-.7 .3M349.5 188.4a3.7 3.7 0 0 1-3.1 2.9M349.5 188.4l.3-.1a3.9 3.9 0 0 1-3.3 3.2M349.6 187.4v1"/>
<circle cx="315.5" cy="57.9" r="1.05"/>
<circle cx="289.1" cy="109" r="1.15"/>
<circle cx="279" cy="176" r="1"/>
<circle cx="279" cy="176" r="1.79"/>
<circle cx="279" cy="176" r=".73"/>
<circle cx="315.5" cy="184.4" r="1.06"/>
</g>
<g font-size="7.8">
<text x="348.5" y="261.9">B</text>
<text x="358.5" y="261.9">3000-0537</text>
<text x="404.6" y="261.8">01</text>
</g>
<g font-size="4.7" fill="#808080">
<text x="307.7" y="87.2">73.60</text>
<text x="254.2" y="126.2">49.16</text>
<text x="360" y="181.8">31.19</text>
</g>
<g font-size="4.7">
<text x="112.6" y="128.3">FOR REFERENCE ONLY</text>
<text x="122.1" y="132.8">SCALE: NONE</text>
<text x="286.4" y="255.9">SEE NOTES</text>
</g>
<g font-size="4.2">
<text x="45.7" y="205.9">NOTES: (UNLESS OTHERWISE SPECIFIED)</text>
<text x="45.7" y="214.4">1.</text>
<text x="55.7" y="214.4">DIMENSIONS ARE FOR INSPECTION PURPOSES ONLY. ALL FEATURES ARE TO BE</text>
<text x="55.7" y="218.6">GENERATED USING 3D CAD MODEL 3000-0537.</text>
<text x="45.7" y="222.8">2.</text>
<text x="55.7" y="222.8">3D PRINT IN 1000-0086 MJF NYLON 12, DYED BLACK.</text>
<text x="358.9" y="240.3">MODULE HOUSING, RH</text>
</g>
<g font-size="3.4">
<text x="346.1" y="235.9">TITLE:</text>
<text x="347.9" y="254.3">SIZE</text>
<text x="356.7" y="254.4">DWG. NO.</text>
<text x="405.7" y="254.5">REV</text>
<text x="346.8" y="267.9">SCALE: 1:1</text>
<text x="364.2" y="267.9">WEIGHT: g</text>
<text x="395.5" y="267.9">SHEET 1 OF 1</text>
</g>
<g font-size="3.2">
<text x="38.3" y="6.7">8</text>
<text x="90.2" y="6.7">7</text>
<text x="139.7" y="6.5">6</text>
<text x="190" y="6.5">5</text>
<text x="240.4" y="6.5">4</text>
<text x="290.4" y="6.7">3</text>
<text x="340.4" y="6.5">2</text>
<text x="391.9" y="6.7">1</text>
<text x="10.9" y="41.6">D</text>
<text x="418.9" y="40.7">D</text>
<text x="10.9" y="106.3">C</text>
<text x="418.4" y="106.4">C</text>
<text x="10.8" y="170.2">B</text>
<text x="419.4" y="170.6">B</text>
<text x="10.8" y="237.2">A</text>
<text x="418.6" y="236.8">A</text>
<text x="38.8" y="273.8">8</text>
<text x="90.4" y="273.8">7</text>
<text x="140.2" y="273.8">6</text>
<text x="190.1" y="273.9">5</text>
<text x="240.5" y="273.8">4</text>
<text x="289" y="273.9">3</text>
<text x="339.1" y="273.8">2</text>
<text x="391.4" y="274.1">1</text>
</g>
<g font-size="2.8">
<text x="327.6" y="14">REVISIONS</text>
<text x="254.6" y="21.8">ZONE</text>
<text x="268.2" y="21.8">REV.</text>
<text x="308" y="21.8">DESCRIPTION</text>
<text x="366.8" y="21.8">DATE</text>
<text x="393.1" y="21.8">APPROVED</text>
<text x="269.6" y="29.6">01</text>
<text x="306.7" y="29.6">INITIAL RELEASE</text>
<text x="364" y="29.6">20220505</text>
<text x="398.7" y="29.6">AH</text>
<text x="309.6" y="268">NOTES</text>
<text x="330" y="268">CHANGES</text>
</g>
<g font-size="2.4">
<text x="272.4" y="222.5">DIMENSIONAL TOLERANCES</text>
<text x="272.4" y="225.3">UNLESS OTHERWISE SPECIFIED:</text>
</g>
<g font-size="2.2">
<text x="325" y="222.9">NAME</text>
<text x="336.8" y="222.9">DATE</text>
<text x="308" y="233.6">CHECKED BY</text>
<text x="308" y="228.4">CREATED BY</text>
<text x="308" y="238.8">ENG APPR.</text>
<text x="308" y="244">MFG APPR.</text>
<text x="308" y="249.3">Q.A. APPR.</text>
</g>
<g font-size="2.1">
<text x="272" y="228.6">INCHES:</text>
<text x="272" y="232.8">MM:</text>
<text x="292" y="230.7">X.XXX</text>
<text x="292" y="228.6">X.XX</text>
<text x="292.1" y="232.8">X.X</text>
<text x="300.2" y="232.8">0.1</text>
<text x="300.3" y="228.6">0.01</text>
<text x="300.3" y="230.7">0.005</text>
<text x="355.7" y="232.4">733 FRONT ST, STE C1A</text>
<text x="380.8" y="232.4">SAN FRANCISCO, CA 94111</text>
<text x="272" y="237">ANGULAR:</text>
<text x="291.6" y="237">X.X</text>
<text x="291.9" y="239.8">63</text>
<text x="292" y="234.9">X.XX</text>
<text x="300.2" y="234.9">0.05</text>
<text x="300.2" y="237">0.5</text>
<text x="272" y="242.6">SURFACE:</text>
<text x="272.4" y="267.8">DO NOT SCALE DRAWING</text>
</g>
<g font-size="2">
<text x="291.9" y="246.8">THIRD ANGLE</text>
<text x="291.9" y="249.3">PROJECTION</text>
<text x="271.7" y="253.4">MATERIAL</text>
<text x="225.5" y="260.6">PROPRIETARY AND CONFIDENTIAL</text>
<text x="271.8" y="259.7">FINISH</text>
</g>
<g font-size="1.8">
<text x="211.1" y="264.3">THE INFORMATION CONTAINED IN THIS DRAWING IS THE SOLE PROPERTY</text>
<text x="211.1" y="266.1">OF OPENWATER. ANY REPRODUCTION IN PART OR AS A WHOLE</text>
<text x="211.1" y="267.8">WITHOUT THE WRITTEN PERMISSION OF ABOVE PARTIES IS PROHIBITED.</text>
</g>
</svg>
